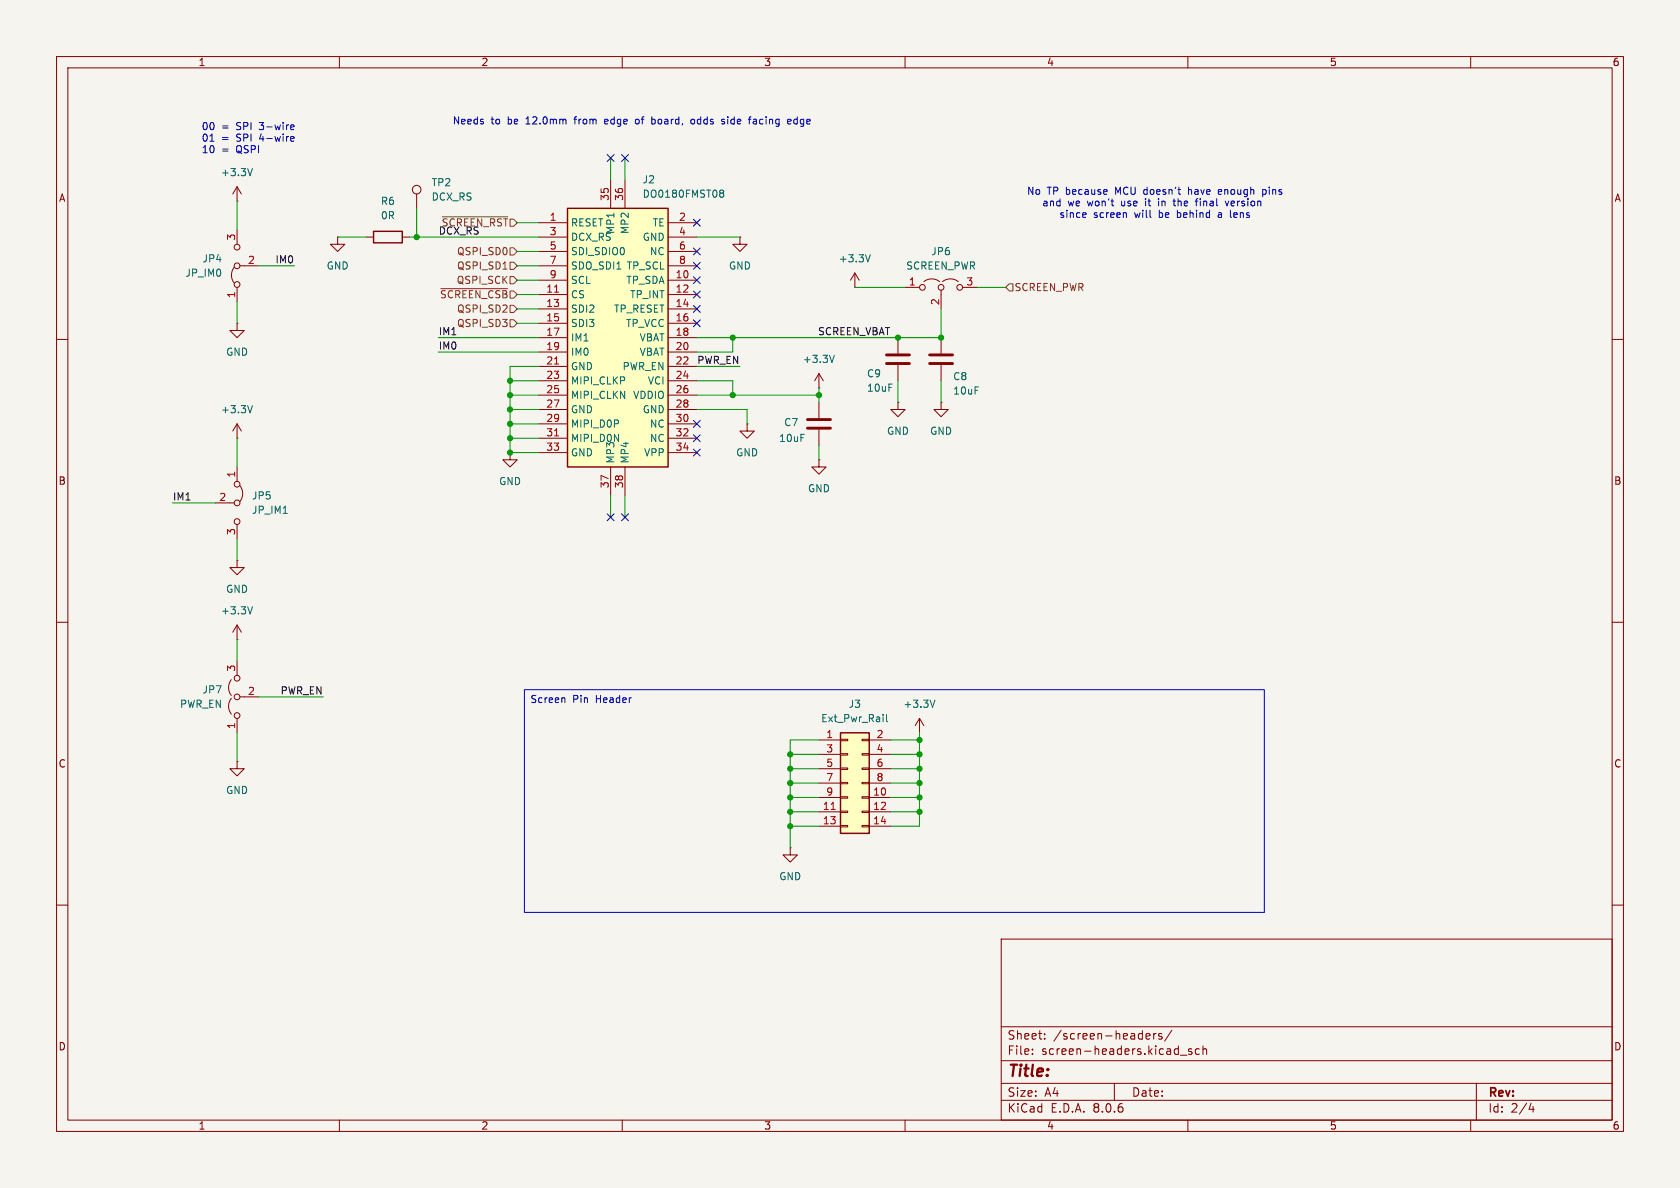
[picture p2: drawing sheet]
<svg xmlns="http://www.w3.org/2000/svg" width="297mm" height="210mm" viewBox="0 0 297 210" stroke-linecap="round" stroke-linejoin="round" font-family="sans-serif">
<path d="M0 0h297v210h-297z" fill="#f5f4ef" stroke="#f5f4ef" stroke-width=".18"/>
<g fill="none" stroke="#840000" stroke-width=".18">
<path d="M10 10h277v190h-277zM12 12h273v186h-273zM60 10v2M110 10v2M160 10v2M210 10v2M260 10v2M10 60h2M59.7 41.9v1.3h1.3l-1.3 1.3-1.3-1.3h1.3M59.7 41.9h.1M64.8 41.9h1.2M71.1 41.9h1.3"/>
<path d="M158.7 59.7v2.8M166.4 59.7v2.8M285 60h2M41.9 77.5h.1M41.9 74.9v2.6M41.9 74.9l-.8 1.3M41.9 74.9l.8 1.3M144.8 68.6h.1M144.8 66l-.8 1.3M144.8 66v2.6M144.8 66l.7 1.3M158.7 64.5v2.8"/>
<path d="M166.4 71.1v1.3h1.2l-1.2 1.3-1.3-1.3h1.3M166.4 71.1h.1M166.4 64.5v2.8M38.1 88.9h3.3M41.9 99.1v1.2h1.3l-1.3 1.3-1.3-1.3h1.3M41.9 99.1h.1M41.9 82.6v2.5M41.9 92.7v2.6M42.4 85.9a2.26 2.26 0 0 1 0 2.7M10 110h2M41.9 113h.1M41.9 110.5l-.8 1.3"/>
<path d="M41.9 110.5v2.5M41.9 116.8v2.6M41.9 110.5l.8 1.3M285 110h2M40.9 123.4a2.26 2.26 0 0 0 0 2.8M40.9 120.1a2.26 2.26 0 0 0 0 2.8M41.9 134.6v1.3h1.3l-1.3 1.3-1.3-1.3h1.3M41.9 134.6h.1M41.9 127v2.5M42.4 123.2h3.3M10 160h2M285 160h2"/>
<path d="M177 166h108v32h-108zM60 198v2M110 198v2M160 198v2M177 194.5h108M177 191.5h108M177 187.5h108M177 181.5h108M182.5 186.3v.1M182.5 185.5v.1M184.7 183.6v.1M184.7 182.8v.1"/>
<path d="M197 191.5v3M202.6 183.5l.2 .2 .4-.1M202.6 182.9l.2-.2h.3l.2 .2v.2l-.7 .1M204 182.7v1M204.4 182.7l-.3 .1-.1 .2M205.4 182.8l-.4-.1-.2 .2 .1 .2 .5 .2v.3h-.6M207.2 182.1l-1.3 2M208.7 186.5h1.1M210 198v2M210.7 185.5l-.4-.1-.2 .2 .1 .2 .5 .2v.3h-.6M212 185.5l-.4-.1-.3 .3v.4l.2 .2h.5M212.7 185.5l.2-.1 .3 .1 .1 .9"/>
<path d="M212.7 184.9v1.5M260 198v2M261 191.5v6.5M270.7 195l-.4 1.1h.9M271 195.6v1"/>
<circle cx="41.9" cy="85.6" r=".51"/>
<circle cx="41.9" cy="92.2" r=".51"/>
<circle cx="41.9" cy="88.9" r=".51"/>
<circle cx="41.9" cy="119.9" r=".51"/>
<circle cx="41.9" cy="123.2" r=".51"/>
<circle cx="41.9" cy="126.5" r=".51"/>
</g>
<path d="M66 40.9h5.1v2h-5.1z" fill="none" stroke="#840000" stroke-width=".25"/>
<path d="M44.6 71.7l-.4 1.3M147.5 62.8l-.4 1.3M50.1 90.7h.7M44.6 107.3l-.4 1.2" fill="none" stroke="#006464" stroke-width=".18"/>
<path d="M156.7 64.3h4.1M156.7 62.7h4.1M164.3 64.3h4.1M164.3 62.7h4.1" fill="none" stroke="#840000" stroke-width=".51"/>
<path d="M148.6 129.5h5.1v17.8h-5.1z" fill="#ffffc2"/>
<g fill="none" stroke="#840000" stroke-width=".18">
<path d="M41.9 35.6h.1M41.9 33l-.8 1.3M41.9 33v2.6M41.9 33l.8 1.3M73.7 34.3v2.5M41.4 47.2a2.26 2.26 0 0 0 0 2.8M41.9 57.2v1.2h1.3l-1.3 1.3-1.3-1.3h1.3M41.9 57.2h.1M41.9 40.6v2.6M41.9 50.8v2.5M42.4 47h3.3M144.8 130.8h3.8"/>
<path d="M144.8 133.4h3.8M144.8 135.9h3.8M144.8 138.4h3.8M148.6 138.3h1.3v.3h-1.3zM148.6 135.8h1.3v.2h-1.3zM148.6 133.2h1.3v.3h-1.3zM148.6 130.7h1.3v.2h-1.3zM152.4 138.3h1.3v.3h-1.3zM152.4 135.8h1.3v.2h-1.3zM152.4 133.2h1.3v.3h-1.3zM152.4 130.7h1.3v.2h-1.3zM153.7 130.8h3.8"/>
<path d="M153.7 133.4h3.8M153.7 135.9h3.8M153.7 138.4h3.8M139.7 149.9v1.2h1.3l-1.3 1.3-1.3-1.3h1.3M139.7 149.9h.1M144.8 141h3.8M144.8 143.5h3.8M144.8 146.1h3.8M148.6 145.9h1.3v.3h-1.3zM148.6 143.4h1.3v.2h-1.3zM148.6 140.8h1.3v.3h-1.3zM152.4 145.9h1.3v.3h-1.3z"/>
<path d="M152.4 143.4h1.3v.2h-1.3zM152.4 140.8h1.3v.3h-1.3zM153.7 141h3.8M153.7 143.5h3.8M153.7 146.1h3.8"/>
<circle cx="73.7" cy="33.5" r=".76"/>
<circle cx="41.9" cy="43.7" r=".51"/>
<circle cx="41.9" cy="50.3" r=".51"/>
<circle cx="41.9" cy="47" r=".51"/>
</g>
<path d="M148.6 129.5h5.1v17.8h-5.1z" fill="none" stroke="#840000" stroke-width=".25"/>
<path d="M146.9 143.1h.8" fill="none" stroke="#a90000" stroke-width=".18"/>
<path d="M44.6 29.8l-.4 1.3M156.7 126.3v1.1l.2 .2" fill="none" stroke="#006464" stroke-width=".18"/>
<path d="M100.3 36.8h17.8v45.8h-17.8z" fill="#ffffc2"/>
<path d="M100.3 36.8h17.8v45.8h-17.8z" fill="none" stroke="#840000" stroke-width=".25"/>
<g fill="none" stroke="#840000" stroke-width=".18">
<path d="M95.2 39.4h5.1M107.9 31.8v5M110.5 31.8v5M118.1 39.4h5.1M95.2 49.5h5.1M95.2 52.1h5.1M95.2 54.6h5.1M95.2 57.2h5.1M95.2 59.7h5.1M95.2 41.9h5.1M95.2 44.5h5.1M95.2 47h5.1"/>
<path d="M118.1 49.5h5.1M118.1 52.1h5.1M118.1 54.6h5.1M118.1 57.2h5.1M118.1 59.7h5.1M118.1 41.9h5.1M118.1 44.5h5.1M118.1 47h5.1M130.8 41.9v1.3h1.3l-1.3 1.3-1.3-1.3h1.3M130.8 41.9h.1M151.1 50.8h.1M151.1 48.3l.8 1.2"/>
<path d="M151.1 48.3v2.5M151.1 48.3l-.7 1.2M160 50.8h2.6M163.3 49.8a2.26 2.26 0 0 1 2.8 0M166.4 51.3v3.3M166.6 49.8a2.26 2.26 0 0 1 2.8 0M170.2 50.8h2.5M95.2 62.2h5.1M95.2 64.8h5.1M95.2 67.3h5.1M95.2 69.9h5.1M95.2 72.4h5.1"/>
<path d="M95.2 74.9h5.1M95.2 77.5h5.1M118.1 62.2h5.1M118.1 64.8h5.1M118.1 67.3h5.1M118.1 69.9h5.1M118.1 72.4h5.1M118.1 74.9h5.1M118.1 77.5h5.1M132.1 74.9v1.3h1.2l-1.2 1.3-1.3-1.3h1.3M132.1 74.9h.1M144.8 71.1v2.8"/>
<path d="M144.8 75.9v2.8M158.7 71.1v1.3h1.3l-1.3 1.3-1.2-1.3h1.2M158.7 71.1h.1M90.2 80v1.3h1.2l-1.2 1.3-1.3-1.3h1.3M90.2 80h.1M95.2 80h5.1M107.9 82.6v5M110.5 82.6v5M118.1 80h5.1M144.8 81.3v1.3h1.2l-1.2 1.2-1.3-1.2h1.3M144.8 81.3h.1M162.6 127l-.8 1.3"/>
<path d="M162.6 127v2.5M162.6 127l.7 1.3"/>
<circle cx="163.1" cy="50.8" r=".51"/>
<circle cx="166.4" cy="50.8" r=".51"/>
<circle cx="169.7" cy="50.8" r=".51"/>
</g>
<path d="M98 51.7h.8M98 64.4h.8M98 77.1h.8" fill="none" stroke="#a90000" stroke-width=".18"/>
<path d="M127.3 34.1h.2M127.3 33.7l.4-.1 .2 .1 .1 .2-.3 .2M127.5 34.1h.2M127.5 34.1l-.2 .1M127.7 34.1l.3 .3-.1 .3-.2 .2-.4-.1M153.9 45l-.5 1.3M165.3 123.8l-.4 1.2" fill="none" stroke="#006464" stroke-width=".18"/>
<path d="M142.7 75.7h4.1M142.7 74.2h4.1" fill="none" stroke="#840000" stroke-width=".51"/>
<path d="M78.2 38.3h11.6M77.9 51h11.9M88.9 47.6h.7M90.2 46.4h.6l.6 .6-.6 .6h-.6zM90.2 48.9h.6l.6 .6-.6 .7h-.6zM90.2 56.5h.6l.6 .7-.6 .6h-.6zM90.2 43.8h.6l.6 .7-.6 .6h-.6zM90.2 54h.6l.6 .6-.6 .6h-.6zM177.8 50.8l.6-.6h.7v1.2h-.7z" fill="none" stroke="#725600" stroke-width=".18"/>
<g fill="none" stroke="#0000c2" stroke-width=".18">
<path d="M37.1 25h.7M51.4 22.9h.5M51.4 22.1h.4l.2 .3-.6 .1M51.4 24.2l.4-.1 .2 .3-.6 .1M51.4 24.9h.5M107.1 21.1l-.2 .2v.4l.2 .2M107.5 21.4l-.6 .1M112.8 21.1h-.3l-.2 .2 .1 .5 .4 .1M115.2 21.1h.4l.2 .1M115.8 21.8l-.2 .1h-.4M122.2 21.2l.2-.1 .3 .1 .1 .5-.1 .2h-.3l-.2-.1zM127.8 21.1h.3"/>
<path d="M127.8 21.5l.3 .1v.1l-.2 .2h-.2M133.6 21.1h-.4M133.6 21.4h-.3l-.2 .2 .1 .3h.4M139.3 21.1h.4l.2 .3-.7 .1M139.3 21.9h.5M140.8 21.1h-.3l-.2 .2 .1 .5 .4 .1M191.8 37.6l.2 .3-.6 .1M191.9 38.4h-.1M199.1 37.7v.7M204.8 35.6v.8M207.4 35.6h.4M207.5 35.1v1.1l.3 .2"/>
<path d="M210.1 33.1v1.3M210.3 33.5l-.2 .1M211.3 35.6h.5M211.5 35.2v1.2M215.5 37.6l-.1 .1M215.5 38l-.2 .1 .2 .3M215.8 33.5h-.2l-.2 .2v.6l.4 .1M216 33.8l-.6 .1M216.6 35.6l.3 .8 .3-.8M217.5 38.3l.2 .1M223.2 33.6l.4-.1 .2 .1M223.2 33.5v1.3"/>
<path d="M223.8 34.2l-.2 .2-.4-.1M92.7 121.9h130.8v39.4h-130.8zM99.7 123.3l.2 .2v.7"/>
</g>
<g fill="none" stroke="#009600" stroke-width=".18">
<path d="M41.9 35.6v5M73.7 36.8v5.1M91.4 39.4h3.8M107.9 27.9v3.9M110.5 27.9v3.9M41.9 53.3v3.9M45.7 47h6.4M59.7 41.9h5.1M72.4 41.9h22.8M77.5 59.7h17.7M91.4 47h3.8M91.4 54.6h3.8"/>
<path d="M91.4 49.5h3.8M91.4 52.1h3.8M91.4 57.2h3.8M91.4 44.5h3.8M123.2 41.9h7.6M129.5 59.7v2.5h-6.3M151.1 50.8h8.9M166.4 54.6v5.1h-43.2M172.7 50.8h5.1M41.9 77.5v5.1M77.5 62.2h17.7M90.2 72.4h5"/>
<path d="M90.2 69.9h5M90.2 74.9h5M90.2 77.5h5M90.2 67.3h5M95.2 64.8h-5v15.2h5M123.2 72.4h8.9v2.5M123.2 69.9h21.6M123.2 67.3h6.3v2.6M123.2 64.8h7.6M144.8 68.6v2.5M144.8 78.7v2.6M158.7 67.3v3.8"/>
<path d="M166.4 67.3v3.8M30.5 88.9h7.6M41.9 95.3v3.8M107.9 87.6v3.8M110.5 87.6v3.8M41.9 113v3.8M41.9 129.5v5.1M45.7 123.2h11.4M139.7 133.4h5.1M139.7 138.4h5.1M139.7 135.9h5.1M144.8 130.8h-5.1v19.1"/>
<path d="M157.5 133.4h5.1M157.5 130.8h5.1M157.5 138.4h5.1M157.5 135.9h5.1M162.6 129.5v16.6h-5.1M139.7 146.1h5.1M139.7 141h5.1M139.7 143.5h5.1M157.5 141h5.1M157.5 143.5h5.1"/>
</g>
<g fill="none" stroke="#000084" stroke-width=".18">
<path d="M107.3 27.3l1.3 1.2M108.6 27.3l-1.3 1.2M109.9 27.3l1.2 1.2M111.1 27.3l-1.2 1.2M122.6 38.8l1.2 1.2M123.8 38.8l-1.2 1.2M122.6 56.5l1.2 1.3M122.6 54l1.2 1.2M122.6 51.5l1.2 1.2M122.6 48.9l1.2 1.2M122.6 46.4l1.2 1.2M122.6 43.8l1.2 1.3"/>
<path d="M123.8 56.5l-1.2 1.3M123.8 54l-1.2 1.2M123.8 51.5l-1.2 1.2M123.8 48.9l-1.2 1.2M123.8 46.4l-1.2 1.2M123.8 43.8l-1.2 1.3M122.6 79.4l1.2 1.2M122.6 76.9l1.2 1.2M122.6 74.3l1.2 1.2M123.8 79.4l-1.2 1.2M123.8 76.9l-1.2 1.2M123.8 74.3l-1.2 1.2"/>
<path d="M107.3 90.8l1.3 1.2M108.6 90.8l-1.3 1.2M109.9 90.8l1.2 1.2M111.1 90.8l-1.2 1.2"/>
</g>
<g fill="#009600" stroke="#009600" stroke-width=".18">
<circle cx="90.2" cy="72.4" r=".46"/>
<circle cx="90.2" cy="74.9" r=".46"/>
<circle cx="90.2" cy="77.5" r=".46"/>
<circle cx="90.2" cy="80" r=".46"/>
<circle cx="162.6" cy="138.4" r=".46"/>
<circle cx="162.6" cy="135.9" r=".46"/>
<circle cx="162.6" cy="133.4" r=".46"/>
<circle cx="162.6" cy="141" r=".46"/>
<circle cx="139.7" cy="143.5" r=".46"/>
<circle cx="162.6" cy="143.5" r=".46"/>
<circle cx="139.7" cy="146.1" r=".46"/>
<circle cx="90.2" cy="67.3" r=".46"/>
<circle cx="90.2" cy="69.9" r=".46"/>
<circle cx="73.7" cy="41.9" r=".46"/>
<circle cx="129.5" cy="69.9" r=".46"/>
<circle cx="129.5" cy="59.7" r=".46"/>
<circle cx="166.4" cy="59.7" r=".46"/>
<circle cx="158.7" cy="59.7" r=".46"/>
<circle cx="139.7" cy="141" r=".46"/>
<circle cx="139.7" cy="138.4" r=".46"/>
<circle cx="139.7" cy="135.9" r=".46"/>
<circle cx="139.7" cy="133.4" r=".46"/>
<circle cx="162.6" cy="130.8" r=".46"/>
<circle cx="144.8" cy="69.9" r=".46"/>
</g>
<text font-size="2.8" fill="#840000" x="178" y="190.9">Title:</text>
<g font-size="2.1" fill="#840000">
<text x="178" y="184">Sheet:</text>
<text x="186.2" y="184">/screen-headers/</text>
<text x="178" y="186.7">File:</text>
<text x="184.1" y="186.7">screen-headers.kicad_sch</text>
<text x="178" y="196.9">KiCad</text>
<text x="178" y="194.1">Size:</text>
<text x="184.7" y="194.1">A4</text>
<text x="185.7" y="196.9">E.D.A.</text>
<text x="193.3" y="196.9">8.0.6</text>
<text x="200" y="194.1">Date:</text>
<text x="263" y="194.3">Rev:</text>
<text x="263" y="196.9">Id:</text>
<text x="267.1" y="196.9">2/4</text>
</g>
<g font-size="1.8" fill="#840000">
<text x="35" y="11.9">1</text>
<text x="85" y="11.9">2</text>
<text x="135" y="11.9">3</text>
<text x="185" y="11.9">4</text>
<text x="235" y="11.9">5</text>
<text x="285" y="11.9">6</text>
<text x="10.3" y="35.9">A</text>
<text x="285.3" y="35.9">A</text>
<text x="10.3" y="85.9">B</text>
<text x="285.3" y="85.9">B</text>
<text x="10.3" y="135.9">C</text>
<text x="285.3" y="135.9">C</text>
<text x="10.3" y="185.9">D</text>
<text x="285.3" y="185.9">D</text>
<text x="35" y="199.9">1</text>
<text x="85" y="199.9">2</text>
<text x="135" y="199.9">3</text>
<text x="185" y="199.9">4</text>
<text x="235" y="199.9">5</text>
<text x="285" y="199.9">6</text>
</g>
<g font-size="1.8" fill="#0000c2">
<text x="35.6" y="23.2">00</text>
<text x="39.1" y="23.2">=</text>
<text x="41.9" y="23.2">SPI</text>
<text x="46.1" y="23.2">3-wire</text>
<text x="79.9" y="22.2">Needs</text>
<text x="86.8" y="22.2">to</text>
<text x="89.8" y="22.2">be</text>
<text x="93.2" y="22.2">12.0mm</text>
<text x="102" y="22.2">from</text>
<text x="107.6" y="22.2">edge</text>
<text x="113.2" y="22.2">of</text>
<text x="116.3" y="22.2">board,</text>
<text x="123.4" y="22.2">odds</text>
<text x="129.1" y="22.2">side</text>
<text x="134.1" y="22.2">facing</text>
<text x="141.1" y="22.2">edge</text>
<text x="35.6" y="25.3">01</text>
<text x="35.6" y="27.3">10</text>
<text x="39.1" y="25.3">=</text>
<text x="39.1" y="27.3">=</text>
<text x="41.9" y="25.3">SPI</text>
<text x="41.9" y="27.3">QSPI</text>
<text x="46.1" y="25.3">4-wire</text>
<text x="181.5" y="34.6">No</text>
<text x="185.1" y="34.6">TP because</text>
<text x="197.4" y="34.6">MCU doesn't</text>
<text x="210.7" y="34.6">have</text>
<text x="216.2" y="34.6">enough</text>
<text x="224.3" y="34.6">pins</text>
<text x="184.2" y="36.7">and</text>
<text x="187.2" y="38.7">since</text>
<text x="188.8" y="36.7">we</text>
<text x="192.4" y="36.7">won't</text>
<text x="193.3" y="38.7">screen</text>
<text x="198.5" y="36.7">use</text>
<text x="200.7" y="38.7">will</text>
<text x="202.9" y="36.7">it</text>
<text x="205.1" y="38.7">be</text>
<text x="205.4" y="36.7">in</text>
<text x="208.4" y="36.7">the</text>
<text x="208.6" y="38.7">behind</text>
<text x="212.5" y="36.7">final</text>
<text x="216" y="38.7">a</text>
<text x="218" y="36.7">version</text>
<text x="218.3" y="38.7">lens</text>
<text x="93.7" y="124.6">Screen</text>
<text x="101.2" y="124.6">Pin</text>
<text x="105.4" y="124.6">Header</text>
</g>
<g font-size="1.8" fill="#006464">
<text x="39" y="31.3">+3.3V</text>
<text x="76.2" y="33.1">TP2</text>
<text x="76.2" y="35.7">DCX_RS</text>
<text x="113.5" y="32.6">J2</text>
<text x="113.5" y="35.2">DO0180FMST08</text>
<text x="67.2" y="36.4">R6</text>
<text x="67.2" y="39">0R</text>
<text x="100.8" y="40.2">RESET</text>
<text x="108.8" y="41.5" transform="rotate(-90 108.8 41.5)">MP1</text>
<text x="111.4" y="41.5" transform="rotate(-90 111.4 41.5)">MP2</text>
<text x="115.3" y="40.2">TE</text>
<text x="35.7" y="46.6">JP4</text>
<text x="57.7" y="47.9">GND</text>
<text x="100.8" y="42.8">DCX_RS</text>
<text x="100.8" y="45.3">SDI_SDIO0</text>
<text x="100.8" y="47.9">SDO_SDI1 TP_SCL</text>
<text x="113.5" y="42.8">GND</text>
<text x="114.8" y="45.3">NC</text>
<text x="128.8" y="47.9">GND</text>
<text x="148.2" y="46.6">+3.3V</text>
<text x="160.1" y="47.9">SCREEN_PWR</text>
<text x="164.5" y="45.3">JP6</text>
<text x="32.7" y="49.1">JP_IM0</text>
<text x="100.8" y="52.9">CS</text>
<text x="100.8" y="50.4">SCL</text>
<text x="110.6" y="50.4">TP_SDA</text>
<text x="111.3" y="52.9">TP_INT</text>
<text x="100.8" y="55.5">SDI2</text>
<text x="100.8" y="58">SDI3</text>
<text x="108.4" y="55.5">TP_RESET</text>
<text x="110.6" y="58">TP_VCC</text>
<text x="39.9" y="63.1">GND</text>
<text x="100.8" y="60.6">IM1</text>
<text x="100.8" y="63.1">IM0</text>
<text x="100.8" y="65.6">GND</text>
<text x="110" y="65.6">PWR_EN</text>
<text x="113" y="60.6">VBAT</text>
<text x="113" y="63.1">VBAT</text>
<text x="141.8" y="64.4">+3.3V</text>
<text x="100.8" y="68.2">MIPI_CLKP</text>
<text x="100.8" y="70.7">MIPI_CLKN</text>
<text x="111.8" y="70.7">VDDIO</text>
<text x="114.4" y="68.2">VCI</text>
<text x="153.2" y="66.9">C9</text>
<text x="153.2" y="69.4">10uF</text>
<text x="168.4" y="67.4">C8</text>
<text x="168.4" y="70">10uF</text>
<text x="39" y="73.3">+3.3V</text>
<text x="100.8" y="73.3">GND</text>
<text x="100.8" y="75.8">MIPI_D0P</text>
<text x="113.5" y="73.3">GND</text>
<text x="114.8" y="75.8">NC</text>
<text x="138.5" y="75.5">C7</text>
<text x="156.7" y="77.1">GND</text>
<text x="164.3" y="77.1">GND</text>
<text x="100.8" y="78.3">MIPI_D0N</text>
<text x="100.8" y="80.9">GND</text>
<text x="108.8" y="82" transform="rotate(-90 108.8 82)">MP3</text>
<text x="111.4" y="82" transform="rotate(-90 111.4 82)">MP4</text>
<text x="113.8" y="80.9">VPP</text>
<text x="114.8" y="78.3">NC</text>
<text x="130" y="80.9">GND</text>
<text x="137.6" y="78.3">10uF</text>
<text x="44.5" y="88.5">JP5</text>
<text x="88.1" y="86">GND</text>
<text x="142.7" y="87.2">GND</text>
<text x="44.5" y="91">JP_IM1</text>
<text x="39.9" y="105">GND</text>
<text x="39" y="108.8">+3.3V</text>
<text x="31.7" y="125.3">PWR_EN</text>
<text x="35.7" y="122.8">JP7</text>
<text x="149.9" y="125.3">J3</text>
<text x="159.6" y="125.3">+3.3V</text>
<text x="145.1" y="127.9">Ext_Pwr_Rail</text>
<text x="39.9" y="140.6">GND</text>
<text x="137.7" y="155.8">GND</text>
</g>
<g font-size="1.8" fill="#a90000">
<text x="107.7" y="35.6" transform="rotate(-90 107.7 35.6)">35</text>
<text x="110.2" y="35.6" transform="rotate(-90 110.2 35.6)">36</text>
<text x="97.1" y="39.1">1</text>
<text x="97.1" y="41.7">3</text>
<text x="119.9" y="39.1">2</text>
<text x="119.9" y="41.7">4</text>
<text x="41.7" y="42.6" transform="rotate(-90 41.7 42.6)">3</text>
<text x="43.7" y="46.7">2</text>
<text x="97.1" y="44.2">5</text>
<text x="97.1" y="46.7">7</text>
<text x="119.9" y="44.2">6</text>
<text x="119.9" y="46.7">8</text>
<text x="41.7" y="52.8" transform="rotate(-90 41.7 52.8)">1</text>
<text x="96.5" y="51.8">11</text>
<text x="97.1" y="49.3">9</text>
<text x="119.3" y="49.3">10</text>
<text x="119.3" y="51.8">12</text>
<text x="160.6" y="50.5">1</text>
<text x="170.7" y="50.5">3</text>
<text x="96.5" y="54.4">13</text>
<text x="96.5" y="56.9">15</text>
<text x="96.5" y="59.4">17</text>
<text x="119.3" y="54.4">14</text>
<text x="119.3" y="56.9">16</text>
<text x="119.3" y="59.4">18</text>
<text x="166.1" y="54" transform="rotate(-90 166.1 54)">2</text>
<text x="96.5" y="62">19</text>
<text x="96.5" y="64.5">21</text>
<text x="119.3" y="62">20</text>
<text x="119.3" y="64.5">22</text>
<text x="96.5" y="67.1">23</text>
<text x="96.5" y="69.6">25</text>
<text x="119.3" y="67.1">24</text>
<text x="119.3" y="69.6">26</text>
<text x="96.5" y="72.1">27</text>
<text x="96.5" y="74.7">29</text>
<text x="96.5" y="77.2">31</text>
<text x="119.3" y="72.1">28</text>
<text x="119.3" y="74.7">30</text>
<text x="119.3" y="77.2">32</text>
<text x="96.5" y="79.8">33</text>
<text x="119.3" y="79.8">34</text>
<text x="38.7" y="88.6">2</text>
<text x="41.7" y="84.5" transform="rotate(-90 41.7 84.5)">1</text>
<text x="107.7" y="86.4" transform="rotate(-90 107.7 86.4)">37</text>
<text x="110.2" y="86.4" transform="rotate(-90 110.2 86.4)">38</text>
<text x="41.7" y="94.7" transform="rotate(-90 41.7 94.7)">3</text>
<text x="41.7" y="118.8" transform="rotate(-90 41.7 118.8)">3</text>
<text x="43.7" y="122.9">2</text>
<text x="41.7" y="129" transform="rotate(-90 41.7 129)">1</text>
<text x="146" y="130.6">1</text>
<text x="154.9" y="130.6">2</text>
<text x="146" y="133.1">3</text>
<text x="146" y="135.6">5</text>
<text x="154.9" y="133.1">4</text>
<text x="154.9" y="135.6">6</text>
<text x="145.4" y="143.3">11</text>
<text x="146" y="138.2">7</text>
<text x="146" y="140.7">9</text>
<text x="154.3" y="140.7">10</text>
<text x="154.3" y="143.3">12</text>
<text x="154.9" y="138.2">8</text>
<text x="145.4" y="145.8">13</text>
<text x="154.3" y="145.8">14</text>
</g>
<g font-size="1.8" fill="#0f0f0f">
<text x="77.5" y="41.6">DCX_RS</text>
<text x="48.6" y="46.6">IM0</text>
<text x="77.5" y="59.3">IM1</text>
<text x="144.5" y="59.3">SCREEN_VBAT</text>
<text x="77.5" y="61.9">IM0</text>
<text x="123.2" y="64.4">PWR_EN</text>
<text x="30.5" y="88.6">IM1</text>
<text x="49.5" y="122.8">PWR_EN</text>
</g>
<g font-size="1.8" fill="#725600">
<text x="78" y="40.2">~{SCREEN_RST}</text>
<text x="80.7" y="47.9">QSPI_SD1</text>
<text x="80.7" y="45.3">QSPI_SD0</text>
<text x="77.7" y="52.9">~{SCREEN_CSB}</text>
<text x="80.6" y="50.4">QSPI_SCK</text>
<text x="179.3" y="51.7">SCREEN_PWR</text>
<text x="80.7" y="58">QSPI_SD3</text>
<text x="80.7" y="55.5">QSPI_SD2</text>
</g>
</svg>
